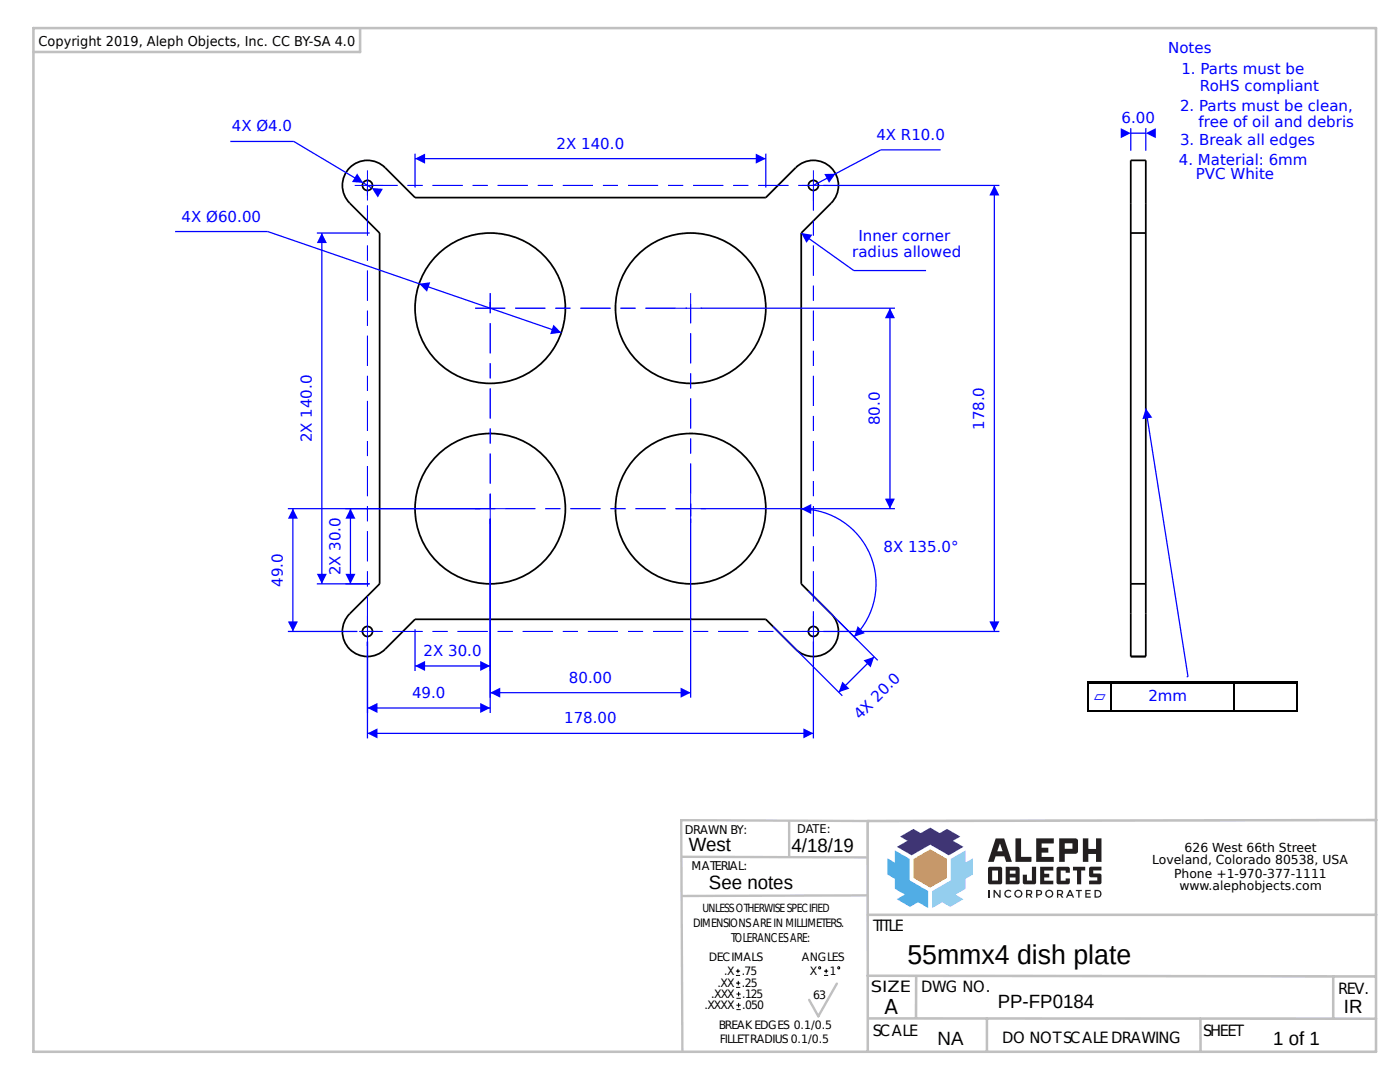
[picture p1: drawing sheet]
<svg xmlns="http://www.w3.org/2000/svg" width="279mm" height="216mm" viewBox="0 0 279 216" stroke-linecap="round" stroke-linejoin="round" font-family="sans-serif">
<g fill="none" stroke="#000" stroke-width=".35">
<path d="M69.8 33.5a5 5 0 0 1 7.1 0l5.9 5.9h70l6-5.9a5 5 0 0 1 7.1 0 5 5 0 0 1 0 7l-6 6v70l6 6a5 5 0 0 1 0 7 5 5 0 0 1-7.1 0l-6-5.9h-70l-5.9 5.9a5 5 0 0 1-7.1 0 5 5 0 0 1 0-7l6-6v-70l-6-6a5 5 0 0 1 0-7zM225.7 32h3v99h-3zM225.7 46.5h3M225.7 116.5h3"/>
<circle cx="73.3" cy="37" r="1"/>
<circle cx="162.3" cy="37" r="1"/>
<circle cx="97.8" cy="61.5" r="15"/>
<circle cx="137.8" cy="61.5" r="15"/>
<circle cx="97.8" cy="101.5" r="15"/>
<circle cx="137.8" cy="101.5" r="15"/>
<circle cx="73.3" cy="126" r="1"/>
<circle cx="162.3" cy="126" r="1"/>
</g>
<circle cx="97.8" cy="61.5" r=".12" fill="#00f"/>
<path d="M53.4 46.2l58.6 20.2z" fill="#000" stroke="#00f" stroke-width=".25"/>
<g fill="#00f">
<path d="M83.7 56.6l2.2-.3-.7 1.9z"/>
<path d="M110.4 64.8l1.6 1.6-2.2 .3z"/>
</g>
<path d="M34.9 46.2h18.5" fill="none" stroke="#00f" stroke-width=".25"/>
<circle cx="73.3" cy="37" r=".12" fill="#00f"/>
<path d="M58.6 28.2l15.6 9.3z" fill="#000" stroke="#00f" stroke-width=".25"/>
<g fill="#00f">
<path d="M71.3 34.6l1.2 1.9-2.3-.2z"/>
<path d="M74.2 37.5l2.2 .2-1 1.7z"/>
</g>
<path d="M46 28.2h12.6" fill="none" stroke="#00f" stroke-width=".25"/>
<g fill="none" stroke="#00f" stroke-width=".2">
<path d="M73.3 36v3M73.6 37h5.7M81.3 37h3M86.3 37h6M94.3 37h3M99.3 37h6M107.3 37h3M112.3 37h6M120.3 37h3M125.3 37h6M133.3 37h3M138.3 37h6"/>
<path d="M146.3 37h3M151.3 37h6M159.3 37h3M162.3 37.8v4.2M73.3 41v6M73.3 49v3M73.3 54v6M162.3 44v3M162.3 49v6M162.3 57v3M73.3 62v3M73.3 67v6"/>
<path d="M73.3 75v3M97.8 61.5h3M97.8 60.3v2.2M97.8 64.5v6M97.8 72.5v3M97.8 77.5v6M102.8 61.5h6M110.8 61.5h3M115.8 61.5h6M123.8 61.5h3M128.8 61.5h6M136.8 61.5h.3"/>
<path d="M137.8 61.5v3M137.8 66.5v6M137.8 74.5v3M137.8 79.5v6M162.3 62v6M162.3 70v3M162.3 75v6M73.3 80v6M73.3 88v3M73.3 93v6M97.8 85.5v3M97.8 90.5v6"/>
<path d="M97.8 98.5v3M137.8 87.5v3M137.8 92.5v6M162.3 83v3M162.3 88v6M162.3 96v3M73.3 101v3M73.3 106v6M73.3 114v3M73.3 119v5.8M95.8 101.5h3M100.8 101.5h6"/>
<path d="M108.8 101.5h3M113.8 101.5h6M121.8 101.5h3M126.8 101.5h6M134.8 101.5h3M137.8 100.5v2.5M162.3 101v6M162.3 109v3M162.3 114v6M73.3 126h3M78.3 126h6M86.3 126h3"/>
<path d="M91.3 126h6M99.3 126h3M104.3 126h6M112.3 126h3M117.3 126h6M125.3 126h3M130.3 126h6M138.3 126h3M143.3 126h6M151.3 126h3M156.3 126h5.6M162.3 122v3"/>
</g>
<circle cx="162.3" cy="37" r=".12" fill="#00f"/>
<path d="M162.3 37l13.5-7.1z" fill="#000" stroke="#00f" stroke-width=".25"/>
<path d="M164.5 34.7h2.3l-1.3 1.8z" fill="#00f"/>
<path d="M175.8 29.9h11.9M63.2 46.5h10.6M64.2 46.5v70M63.2 116.5h10.6" fill="none" stroke="#00f" stroke-width=".25"/>
<g fill="#00f">
<path d="M63.2 114.5h2l-1 2z"/>
<path d="M64.2 46.5l1 2h-2z"/>
</g>
<path d="M82.8 30.7v6.7M82.8 31.7h70M152.8 30.7v6.7" fill="none" stroke="#00f" stroke-width=".25"/>
<g fill="#00f">
<path d="M82.8 31.7l2-1v2z"/>
<path d="M150.8 30.7l2 1-2 1z"/>
</g>
<path d="M68.9 101.5h26.9M68.9 116.5h4.9M69.9 101.5v15" fill="none" stroke="#00f" stroke-width=".25"/>
<g fill="#00f">
<path d="M68.9 114.5h2l-1 2z"/>
<path d="M69.9 101.5l1 2h-2z"/>
</g>
<path d="M97.8 103.5v30.4M82.8 125.6v8.3M82.8 132.9h15" fill="none" stroke="#00f" stroke-width=".25"/>
<g fill="#00f">
<path d="M82.8 132.9l2-1v2z"/>
<path d="M95.8 131.9l2 1-2 1z"/>
</g>
<path d="M161.3 117.9l13.9 13.9zM154.2 125l13.9 13.8zM167.4 138.1l7.1-7z" fill="#000" stroke="#00f" stroke-width=".25"/>
<g fill="#00f">
<path d="M172.3 131.8l2.2-.7-.7 2.1z"/>
<path d="M168.1 136l1.4 1.4-2.1 .7z"/>
</g>
<path d="M167.3 123.9l3.9 3.9z" fill="#000" stroke="#00f" stroke-width=".25"/>
<path d="M159.9 101.6a14.9 14.9 0 0 1 13.8 9.2 14.9 14.9 0 0 1-3.2 16.3" fill="none" stroke="#00f" stroke-width=".25"/>
<g fill="#00f">
<path d="M171.2 124.9l1.4 1.4-2.1 .8z"/>
<path d="M159.9 101.6l2-1v2z"/>
</g>
<path d="M97.8 103.5v35.7M137.8 103.5v35.7M97.8 138.2h40" fill="none" stroke="#00f" stroke-width=".25"/>
<g fill="#00f">
<path d="M135.8 137.2l2 1-2 1z"/>
<path d="M97.8 138.2l2-1v2z"/>
</g>
<path d="M139.8 61.5h38.8M177.6 61.5v40M139.8 101.5h38.8" fill="none" stroke="#00f" stroke-width=".25"/>
<g fill="#00f">
<path d="M177.6 61.5l1 2h-2z"/>
<path d="M176.6 99.5h2l-1 2z"/>
</g>
<path d="M164.3 37h35.1M198.4 37v89M164.3 126h35.1" fill="none" stroke="#00f" stroke-width=".25"/>
<g fill="#00f">
<path d="M197.4 124h2l-1 2z"/>
<path d="M198.4 37l1 2h-2z"/>
</g>
<path d="M73.3 128v19.3M162.3 128v19.3M73.3 146.3h89" fill="none" stroke="#00f" stroke-width=".25"/>
<g fill="#00f">
<path d="M160.3 145.3l2 1-2 1z"/>
<path d="M73.3 146.3l2-1v2z"/>
</g>
<path d="M225.7 25.6v4.5M225.7 26.6h3M228.7 25.6v4.5" fill="none" stroke="#00f" stroke-width=".25"/>
<g fill="#00f">
<path d="M223.7 25.6l2 1-2 1z"/>
<path d="M228.7 26.6l2-1v2z"/>
</g>
<g fill="none" stroke="#00f" stroke-width=".2">
<path d="M70.8 37h5.5M73.3 34v6M160.2 37h5M162.3 34v6M97.8 58.5v3h-3M137.8 58.5v3M134.8 61.5h5.3M97.8 98.6v5.9M137.8 98.5v6M94.8 101.5h6M134.8 101.5h6M137.8 106.5v.2"/>
<path d="M71.7 126h3.6M73.3 123v6M160.1 126h4.4M162.3 123v5.4"/>
</g>
<path d="M57.5 101.5h38.3M58.5 101.5v24.5M57.5 126h13.8" fill="none" stroke="#00f" stroke-width=".25"/>
<g fill="#00f">
<path d="M58.5 101.5l1 2h-2z"/>
<path d="M57.5 124h2l-1 2z"/>
</g>
<path d="M97.8 103.5v38.8M73.3 128v14.3M73.3 141.3h24.5" fill="none" stroke="#00f" stroke-width=".25"/>
<g fill="#00f">
<path d="M73.3 141.3l2-1v2z"/>
<path d="M95.8 140.3l2 1-2 1z"/>
</g>
<path d="M159.9 46.5l10.5 7.5z" fill="#000" stroke="#00f" stroke-width=".25"/>
<path d="M159.9 46.5l2.2 .3-1.1 1.7z" fill="#00f"/>
<path d="M170.4 54h14.4" fill="none" stroke="#00f" stroke-width=".25"/>
<path d="M217 136h42v6h-42z" fill="#000"/>
<g fill="#fff">
<path d="M217.5 136.5h4v5h-4z"/>
<path d="M222 136.5h24v5h-24z"/>
<path d="M246.5 136.5h12v5h-12z"/>
</g>
<path d="M228.7 81.5l8.4 53.5z" fill="#000" stroke="#00f" stroke-width=".25"/>
<path d="M228.7 81.5l1.3 1.8-2 .3z" fill="#00f"/>
<path d="M236.8 135h.3" fill="none" stroke="#00f" stroke-width=".25"/>
<path d="M136 171l37.2 .1M173.2 178.7l-37.2 .1M167 196.3l-3.7 6.5-1.8-3.3" fill="none" stroke="#c0c0c0" stroke-width=".48"/>
<g fill="none" stroke="#000" stroke-width=".2">
<path d="M146.9 194.6h.8M146.9 193.8h.8M146.9 197h.8M146.9 196.2h.8M147 199.2h.8M147 198.4h.8M147.3 193.3v.9M147.3 195.7v.9M147.4 197.9v.9M164.4 194.6h.9M164.4 193.8h.9M164.9 193.3v.9"/>
<path d="M147 201.5h.8M147 200.6h.8M147.4 200.1v.9"/>
<circle cx="163.6" cy="193.1" r=".22"/>
<circle cx="167.4" cy="193.1" r=".22"/>
</g>
<path d="M6.7 5.6h267.9v204.3h-267.9zM71.9 5.7v4.7h-65.2M274.7 163.6l-101.5 .2v45.9M173.2 194.7l101.3 .1M173.2 182.5h101.4M182.8 194.8v8.2M266.1 194.8v8.3M173.3 203.2l101.3 .1M197 203.2v6.6M239.6 203.3v6.5" fill="none" stroke="#c0c0c0" stroke-width=".51"/>
<path d="M173.5 163.8l-37.6-.1 .3 46.3" fill="none" stroke="#c0c0c0" stroke-width=".47"/>
<g fill="#231f20">
<path d="M202.7 167.3h1.1v3.7h2v1h-3.1z"/>
<path d="M206.8 167.3h3.5v1h-2.4v.9h1.3v.9h-1.3v.9h2.4v1h-3.5z"/>
<path d="M216.1 167.3h1.1v2.1h1.5v-2.1h1.1v4.7h-1.1v-1.6h-1.5v1.6h-1.1z"/>
<path d="M204.1 174.5h.8v1.2h1v-2.7h.9l-.1 3.2-.3 .3-2.2-.1-.1-.3z"/>
<path d="M207.6 173h2.6v.7h-1.8v.6h1v.8h-1v.6h1.8v.8h-2.6z"/>
<path d="M211 173.1l2.1-.1 .4 .2v.9h-.8v-.4h-1v2h1v-.4h.8l-.1 1.1-2.1 .1-.4-.3v-2.9z"/>
<path d="M214.1 173h2.5v.7h-.8v2.8h-.9v-2.8h-.8z"/>
<path d="M217.5 173l2.3-.1v.8h-1.6v.6h1.2l.4 .2v1.6l-.1 .3-2.4 .1v-.8h1.7v-.6h-1.2l-.4-.3-.1-1.5z"/>
<path d="M197.2 177.6h.3v1.5h-.3z"/>
<path d="M198.3 177.6h.2l.9 1.1v-1.1h.3v1.5h-.3l-.9-1.1v1.1h-.2z"/>
<path d="M200.7 177.8l.3-.2h.5l.4 .2-.2 .2a.56 .56 0 0 0-.8-.1 .56 .56 0 0 0 0 .8 .56 .56 0 0 0 .8 0l.1 .2a.81 .81 0 0 1-1.1 0 .81 .81 0 0 1 0-1.1z"/>
<path d="M214.7 177.6h1.2v.2h-.5v1.3h-.2v-1.3h-.5z"/>
<path d="M216.6 177.6h1.1v.2h-.8v.4h.7v.3h-.7v.4h.8v.2h-1.1z"/>
<path d="M199.6 168.3l-.6 1.6h1.1zM198.7 167.3h1.7l1.5 4.7h-1.1l-.4-1.1h-1.7l-.4 1.1h-1.1z"/>
<path d="M212.5 168.3v1.1h1.5v-1.1zM211.4 167.3h3.2a.52 .52 0 0 1 .5 .5v2.1a.52 .52 0 0 1-.5 .5h-2.1v1.6h-1.1z"/>
<path d="M198 173.7v2h1.2v-2zM197.3 173.1l.3-.1 2.3 .1 .1 .2v2.8l-.1 .3-.3 .1-2.3-.1-.1-.3v-2.8z"/>
<path d="M201.5 175.1v.6h1.2v-.6zM201.5 173.7v.6h1.2v-.6zM200.7 173l2.7 .1 .1 .2v2.8l-.1 .3-2.7 .1z"/>
<path d="M202.7 178.3a.56 .56 0 0 0 1.1 0 .56 .56 0 0 0-1.1 0zM202.4 178.3a.81 .81 0 0 1 1.6 0 .81 .81 0 0 1-1.6 0z"/>
<path d="M205 177.8v.6l.7-.1v-.4zM204.8 177.6h.5a.52 .52 0 0 1 .7 .3 .52 .52 0 0 1-.3 .7l.4 .5h-.4l-.3-.5h-.4v.5h-.2z"/>
<path d="M207 177.8v.6l.6-.1v-.4zM206.8 177.6h.5a.56 .56 0 0 1 .7 .5 .56 .56 0 0 1-.7 .6h-.3v.4h-.2z"/>
<path d="M208.8 178.3a.6 .6 0 0 0 1.2 0 .6 .6 0 0 0-1.2 0zM208.6 178.3a.81 .81 0 0 1 1.6 0 .81 .81 0 0 1-1.6 0z"/>
<path d="M211.2 177.8v.6l.6-.1v-.4zM210.9 177.6h.6a.52 .52 0 0 1 .7 .3 .52 .52 0 0 1-.4 .7l.4 .5h-.3l-.4-.5h-.3v.5h-.3z"/>
<path d="M213.6 177.9l-.3 .6h.5zM213.4 177.6h.3l.7 1.5h-.3l-.2-.3h-.7l-.2 .3h-.3z"/>
<path d="M218.7 177.8v1.1a.6 .6 0 0 0 .9-.6 .6 .6 0 0 0-.9-.5zM218.4 177.6h.6a.78 .78 0 0 1 .8 .8 .78 .78 0 0 1-.9 .7h-.5z"/>
</g>
<path d="M185.6 169.5l3.3 1.9v3.8l-3.3-1.9z" fill="#f68712"/>
<path d="M182.3 171.4l3.3-1.9v3.8l-3.3 1.9z" fill="#fccf29"/>
<path d="M182.3 175.2l3.3-1.9 3.3 1.9-3.3 1.9z" fill="#e45e1d"/>
<path d="M179.6 166.9l2.7-1.5 1.4 .8 1.9-1.1 1.9 1.1 1.5-.8 2.7 1.5-1.5 .9 2.1 1.2-2.9 1.7-3.8-2.2-3.7 2.2-2.9-1.7 2.1-1.2z" fill="#443593"/>
<path d="M178.6 169.7l2.9 1.7v4.3l3.7 2.1v3.4l-2-1.2-1.6 1-2.6-1.6 1.6-.9-2-1.1v-2l-1.5-.9v-3.2l1.5 .8z" fill="#51ade5"/>
<path d="M189.8 171.4l2.9-1.7v2.4l1.5-.8v3.2l-1.5 .9v2l-2 1.1 1.6 .9-2.7 1.6-1.6-1-2 1.2v-3.4l3.8-2.1z" fill="#94ceee"/>
<path d="M157.5 163.8v7.2" fill="none" stroke="#c0c0c0" stroke-width=".48"/>
<text font-size="5.5" x="181.1" y="192.4">55mmx4 dish plate</text>
<text font-size="4.1" x="176.5" y="202.4">A</text>
<g font-size="3.8">
<text x="137.5" y="169.7">West</text>
<text x="158" y="170.1">4/18/19</text>
<text x="141.5" y="177.3">See notes</text>
<text x="199.1" y="201.1">PP-FP0184</text>
<text x="268.2" y="202.1">IR</text>
<text x="187.1" y="208.5">NA</text>
<text x="254.1" y="208.5">1 of 1</text>
</g>
<g font-size="3.1">
<text x="174.2" y="185.7">TITLE</text>
<text x="173.8" y="198">SIZE</text>
<text x="183.9" y="198">DWG NO.</text>
<text x="267.1" y="198.3">REV.</text>
<text x="174.2" y="206.6">SCALE</text>
<text x="200" y="208.1">DO NOT SCALE DRAWING</text>
<text x="240.1" y="206.6">SHEET</text>
</g>
<g font-size="3" fill="#00f">
<text x="233.1" y="10.5">Notes</text>
<text x="235.8" y="14.8">1. Parts must be</text>
<text x="235.5" y="22.2">2. Parts must be clean,</text>
<text x="239.5" y="18.2">RoHS compliant</text>
<text x="46.3" y="26.2">4X Ø4.0</text>
<text x="111.1" y="29.7">2X 140.0</text>
<text x="174.9" y="27.9">4X R10.0</text>
<text x="223.8" y="24.6">6.00</text>
<text x="235.5" y="29">3. Break all edges</text>
<text x="239.2" y="25.3">free of oil and debris</text>
<text x="235.3" y="33">4. Material: 6mm</text>
<text x="238.7" y="35.8">PVC White</text>
<text x="36.2" y="44.2">4X Ø60.00</text>
<text x="170.1" y="51.4">radius allowed</text>
<text x="171.3" y="48">Inner corner</text>
<text x="62.2" y="88.3" transform="rotate(-90 62.2 88.3)">2X 140.0</text>
<text x="175.6" y="84.8" transform="rotate(-90 175.6 84.8)">80.0</text>
<text x="196.4" y="85.8" transform="rotate(-90 196.4 85.8)">178.0</text>
<text x="176.3" y="110.2">8X 135.0°</text>
<text x="56.5" y="117.1" transform="rotate(-90 56.5 117.1)">49.0</text>
<text x="67.9" y="114.8" transform="rotate(-90 67.9 114.8)">2X 30.0</text>
<text x="84.5" y="130.9">2X 30.0</text>
<text x="113.5" y="136.2">80.00</text>
<text x="82.2" y="139.3">49.0</text>
<text x="171.6" y="143.7" transform="rotate(-45 171.6 143.7)">4X 20.0</text>
<text x="218.4" y="139.8">⏥</text>
<text x="229.2" y="139.8">2mm</text>
<text x="112.6" y="144.3">178.00</text>
</g>
<text font-size="2.7" x="7.7" y="9.1">Copyright 2019, Aleph Objects, Inc. CC BY-SA 4.0</text>
<g font-size="2.5">
<text x="229.9" y="172.4">Loveland, Colorado 80538, USA</text>
<text x="236.4" y="170">626 West 66th Street</text>
<text x="234.3" y="175.1">Phone +1-970-377-1111</text>
<text x="235.4" y="177.6">www.alephobjects.com</text>
</g>
<g font-size="2.4">
<text x="136.7" y="166.4">DRAWN BY:</text>
<text x="159.1" y="166.3">DATE:</text>
<text x="138" y="173.6">MATERIAL:</text>
<text x="145.9" y="187.9">TOLERANCES ARE:</text>
</g>
<g font-size="2.3">
<text x="138.3" y="184.9">DIMENSIONS ARE IN MILLIMETERS.</text>
<text x="141.5" y="191.7">DECIMALS</text>
<text x="160" y="191.7">ANGLES</text>
<text x="143.2" y="197">.XX .25</text>
<text x="144.5" y="194.6">.X .75</text>
<text x="161.6" y="194.6">X</text>
<text x="165.6" y="194.6">1</text>
<text x="140.6" y="201.4">.XXXX .050</text>
<text x="141.9" y="199.2">.XXX .125</text>
<text x="162.3" y="199.3">63</text>
<text x="143.4" y="205.4">BREAK EDGES 0.1/0.5</text>
<text x="143.6" y="208">FILLET RADIUS 0.1/0.5</text>
</g>
<text font-size="2.2" x="140.2" y="182">UNLESS OTHERWISE SPECIFIED</text>
</svg>
